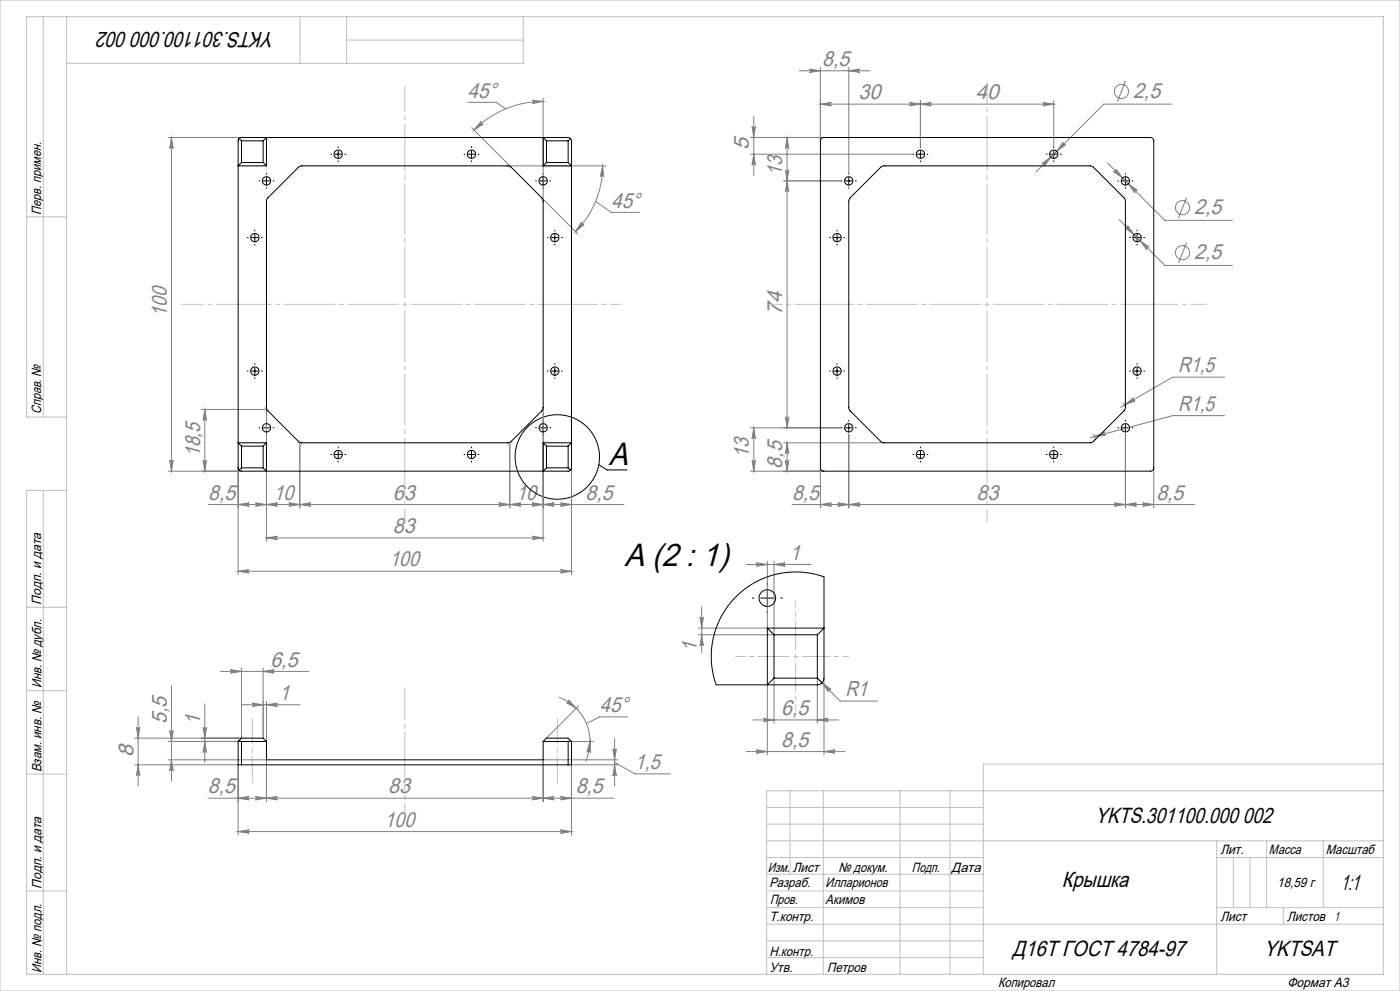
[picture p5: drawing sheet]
<svg xmlns="http://www.w3.org/2000/svg" width="420mm" height="297mm" viewBox="0 0 420 297" stroke-linecap="round" stroke-linejoin="round" font-family="sans-serif">
<g fill="none" stroke="#808080" stroke-width=".3">
<path d="M140.4 30.7h8.5l2.8 1.9M141.5 38.3l11.9 11.8M144.3 36.4a.51 .51 0 0 0 0 .7 .51 .51 0 0 0 .7 .1l-2.8 1.8zM159.6 30.1l3.3 .3-3.2 .7a.51 .51 0 0 0 .4-.6 .51 .51 0 0 0-.5-.4zM162.9 30.4a29.3 29.3 0 0 0-20.7 8.6M162.9 29.4v30.9M225.6 37.9a.51 .51 0 0 0 .5 .5 .51 .51 0 0 0 .5-.5l-.5 3.3zM226.1 34.9v17.7M239.8 21.2h21.2M242.8 20.7l3.3 .5-3.3 .5a.51 .51 0 0 0 .5-.5 .51 .51 0 0 0-.5-.5zM246.1 20.2v22M246.1 31.2h70"/>
<path d="M246.1 31.2l3.3-.5a.51 .51 0 0 0-.5 .5 .51 .51 0 0 0 .5 .5zM254.6 21.2l3.3-.5a.51 .51 0 0 0-.5 .5 .51 .51 0 0 0 .5 .5zM254.6 20.2v31.8M272.8 30.7l3.3 .5-3.3 .5a.51 .51 0 0 0 .5-.5 .51 .51 0 0 0-.5-.5zM276.1 30.2v13.8M276.1 31.2l3.3-.5a.51 .51 0 0 0-.5 .5 .51 .51 0 0 0 .5 .5zM312.8 30.7l3.3 .5-3.3 .5a.51 .51 0 0 0 .5-.5 .51 .51 0 0 0-.5-.5zM316.1 30.2v13.8M337.6 24.4l-2.4 6.1M351.4 31.2h-20.3l-20.3 20.4M50.4 41.2h22M51.4 41.2v100"/>
<path d="M51.4 41.2l.6 3.3a.51 .51 0 0 0-.6-.5 .51 .51 0 0 0-.5 .5zM152.3 49.7h29.5M162.5 59.3l10.8 10.8M180.8 49.7l.3 3.3a.51 .51 0 0 0-.5-.5 .51 .51 0 0 0-.5 .5zM180.8 49.7a27.9 27.9 0 0 1-8.2 19.7M225.1 41.2h22M225.1 46.2h48.8M226.1 46.2l.5 3.3a.51 .51 0 0 0-.5-.5 .51 .51 0 0 0-.5 .5zM235.6 50.9a.51 .51 0 0 0 .5 .5 .51 .51 0 0 0 .5-.5l-.5 3.3zM236.1 41.2v87M236.1 41.2l.5 3.3a.51 .51 0 0 0-.5-.5 .51 .51 0 0 0-.5 .5zM236.1 54.2l.5 3.3a.51 .51 0 0 0-.5-.5 .51 .51 0 0 0-.5 .5z"/>
<path d="M252.4 54.2h-17.3M312.5 49.1l2.7-2-1.9 2.7a.51 .51 0 0 0-.1-.7 .51 .51 0 0 0-.7 0zM319 42.6a.51 .51 0 0 0 0 .7 .51 .51 0 0 0 .7 .1l-2.7 1.9zM332.3 48.8l17.2 17.2h20.3M334.8 50.6l1.9 2.7-2.7-1.9a.51 .51 0 0 0 .7-.1 .51 .51 0 0 0 .1-.7zM338.5 55.1l2.7 2a.51 .51 0 0 0-.7 0 .51 .51 0 0 0 0 .7zM356 59.2l-2.5 6.1M174.5 66.6a.51 .51 0 0 0 0 .7 .51 .51 0 0 0 .7 0l-2.6 2.1zM178.7 60.4l4.7 3.2h8.5M335.8 65.8l13.7 13.7h20.3M338.3 67.6l1.9 2.7-2.7-1.9a.51 .51 0 0 0 .7-.1 .51 .51 0 0 0 .1-.7zM342 72.1l2.7 2a.51 .51 0 0 0-.7 0 .51 .51 0 0 0 0 .7z"/>
<path d="M356 72.7l-2.5 6.1M367.4 113h-15.6l-15.7 9.1M50.9 137.9a.51 .51 0 0 0 .5 .5 .51 .51 0 0 0 .6-.5l-.6 3.3zM60.4 122.7h19.5M60.9 137.9a.51 .51 0 0 0 .5 .5 .51 .51 0 0 0 .6-.5l-.6 3.3zM61.4 122.7l.6 3.3a.51 .51 0 0 0-.6-.5 .51 .51 0 0 0-.5 .5zM61.4 122.7v18.5M79.9 122.1v40.1M89.9 132.7v19.5M152.9 132.7v19.5M162.9 122.1v40.1M225.1 128.2h27.3"/>
<path d="M225.6 137.9a.51 .51 0 0 0 .5 .5 .51 .51 0 0 0 .5-.5l-.5 3.3zM226.1 128.2l.5 3.3a.51 .51 0 0 0-.5-.5 .51 .51 0 0 0-.5 .5zM226.1 128.2v13M235.1 132.7h30.1M235.6 137.9a.51 .51 0 0 0 .5 .5 .51 .51 0 0 0 .5-.5l-.5 3.3zM235.6 124.9a.51 .51 0 0 0 .5 .5 .51 .51 0 0 0 .5-.5l-.5 3.3zM236.1 132.7v8.5M236.1 132.7l.5 3.3a.51 .51 0 0 0-.5-.5 .51 .51 0 0 0-.5 .5zM254.6 130.5v21.7M328 130.1l.5 1.1-.4 1.1M328.5 130.8l3-1.3a.51 .51 0 0 0-.3 .6 .51 .51 0 0 0 .6 .4zM336.8 120.7l.5 .5 .3 .9"/>
<path d="M337.4 121.3l2.6-2.1a.51 .51 0 0 0-.1 .7 .51 .51 0 0 0 .6 .2zM337.6 130.5v21.7M367.4 124.6h-15.6l-24.8 6.6M50.4 141.2h22M62.5 151.2h124.7M71.4 140.2v32M71.4 151.2l3.3-.5a.51 .51 0 0 0-.4 .5 .51 .51 0 0 0 .4 .5zM76.6 150.7l3.3 .5-3.3 .5a.51 .51 0 0 0 .5-.5 .51 .51 0 0 0-.5-.5zM79.9 151.2l3.3-.5a.51 .51 0 0 0-.4 .5 .51 .51 0 0 0 .4 .5zM86.6 150.7l3.3 .5-3.3 .5a.51 .51 0 0 0 .5-.5 .51 .51 0 0 0-.5-.5zM89.9 151.2l3.3-.5a.51 .51 0 0 0-.4 .5 .51 .51 0 0 0 .4 .5zM149.6 150.7l3.3 .5-3.3 .5a.51 .51 0 0 0 .5-.5 .51 .51 0 0 0-.5-.5z"/>
<path d="M152.9 151.2l3.3-.5a.51 .51 0 0 0-.4 .5 .51 .51 0 0 0 .4 .5zM159.6 150.7l3.3 .5-3.3 .5a.51 .51 0 0 0 .5-.5 .51 .51 0 0 0-.5-.5zM162.9 151.2l3.3-.5a.51 .51 0 0 0-.4 .5 .51 .51 0 0 0 .4 .5zM168.1 150.7l3.3 .5-3.3 .5a.51 .51 0 0 0 .5-.5 .51 .51 0 0 0-.5-.5zM171.4 140.2v32M225.1 141.2h22M237.6 151.2h120.8M246.1 140.2v12M246.1 151.2l3.3-.5a.51 .51 0 0 0-.5 .5 .51 .51 0 0 0 .5 .5zM251.3 150.7l3.3 .5-3.3 .5a.51 .51 0 0 0 .5-.5 .51 .51 0 0 0-.5-.5zM254.6 151.2l3.3-.5a.51 .51 0 0 0-.5 .5 .51 .51 0 0 0 .5 .5zM334.3 150.7l3.3 .5-3.3 .5a.51 .51 0 0 0 .5-.5 .51 .51 0 0 0-.5-.5z"/>
<path d="M337.6 151.2l3.3-.5a.51 .51 0 0 0-.5 .5 .51 .51 0 0 0 .5 .5zM342.8 150.7l3.3 .5-3.3 .5a.51 .51 0 0 0 .5-.5 .51 .51 0 0 0-.5-.5zM346.1 140.2v12M71.4 171.2h100M71.4 171.2l3.3-.5a.51 .51 0 0 0-.4 .5 .51 .51 0 0 0 .4 .5zM79.9 161.2h83M79.9 161.2l3.3-.5a.51 .51 0 0 0-.4 .5 .51 .51 0 0 0 .4 .5zM159.6 160.7l3.3 .5-3.3 .5a.51 .51 0 0 0 .5-.5 .51 .51 0 0 0-.5-.5zM168.1 170.7l3.3 .5-3.3 .5a.51 .51 0 0 0 .5-.5 .51 .51 0 0 0-.5-.5zM223.9 169.2h19.4M226.9 168.7l3.3 .5-3.3 .5a.51 .51 0 0 0 .5-.5 .51 .51 0 0 0-.5-.5zM230.2 168.2v20h-20.7"/>
<path d="M232.2 169.2l3.3-.5a.51 .51 0 0 0-.5 .5 .51 .51 0 0 0 .5 .5zM232.2 168.2v22h-22.7M210 184.9a.51 .51 0 0 0 .5 .5 .51 .51 0 0 0 .5-.5l-.5 3.3zM210.5 181.9v13.6M210.5 190.2l.5 3.3a.51 .51 0 0 0-.5-.4 .51 .51 0 0 0-.5 .4zM40.9 217.9a.51 .51 0 0 0 .5 .5 .51 .51 0 0 0 .6-.5l-.6 3.3zM41.4 214.9v20.7M50.9 218.9a.51 .51 0 0 0 .5 .5 .51 .51 0 0 0 .6-.5l-.6 3.3zM51.4 205.5v28.6M60.9 217.9a.51 .51 0 0 0 .5 .5 .51 .51 0 0 0 .6-.5l-.6 3.3zM61.4 210.9v17.7M66.1 201.2h26.5"/>
<path d="M69.1 200.7l3.3 .5-3.3 .5a.51 .51 0 0 0 .5-.5 .51 .51 0 0 0-.5-.5zM72.4 200.2v21h-32M72.6 211.2h17.5M75.6 210.7l3.3 .5-3.3 .5a.51 .51 0 0 0 .5-.5 .51 .51 0 0 0-.5-.5zM78.9 201.2l3.3-.5a.51 .51 0 0 0-.4 .5 .51 .51 0 0 0 .4 .5zM78.9 200.2v21M79.9 211.2l3.3-.5a.51 .51 0 0 0-.4 .5 .51 .51 0 0 0 .4 .5zM79.9 210.2v12M167.7 209a14.1 14.1 0 0 1 7.9 19.2M170.6 209.8l2.3 2.5-2.9-1.7a.51 .51 0 0 0 .7-.1 .51 .51 0 0 0-.1-.7zM173.6 211.6l-9.7 9.6M188.4 214.9h-8.5l-4 1.9"/>
<path d="M225.9 215.8h25.7M228.9 215.3l3.3 .5-3.3 .5a.51 .51 0 0 0 .5-.5 .51 .51 0 0 0-.5-.5zM230.2 205.2v21M232.2 203.2v13.6M245.2 215.8l3.3-.5a.51 .51 0 0 0-.5 .5 .51 .51 0 0 0 .5 .5zM246.6 204.7l2.7 1.9a.51 .51 0 0 0-.7 .1 .51 .51 0 0 0 0 .7zM247.2 203.2v23M263.3 210.1h-11.2l-6.9-6.9v13.6M40.4 229.2h31v21M41.4 229.2l.6 3.3a.51 .51 0 0 0-.6-.5 .51 .51 0 0 0-.5 .5zM50.4 227.7h29.5v12.5M50.4 222.2h22"/>
<path d="M51.4 227.7l.6 3.3a.51 .51 0 0 0-.6-.5 .51 .51 0 0 0-.5 .5zM61.4 222.2l.6 3.3a.51 .51 0 0 0-.6-.5 .51 .51 0 0 0-.5 .5zM62.4 239.2h121.8M71.4 239.2l3.3-.5a.51 .51 0 0 0-.4 .5 .51 .51 0 0 0 .4 .5zM76.6 238.7l3.3 .5-3.3 .5a.51 .51 0 0 0 .5-.5 .51 .51 0 0 0-.5-.5zM79.9 239.2l3.3-.5a.51 .51 0 0 0-.4 .5 .51 .51 0 0 0 .4 .5zM159.6 238.7l3.3 .5-3.3 .5a.51 .51 0 0 0 .5-.5 .51 .51 0 0 0-.5-.5zM162.9 239.2l3.3-.5a.51 .51 0 0 0-.4 .5 .51 .51 0 0 0 .4 .5zM168.1 238.7l3.3 .5-3.3 .5a.51 .51 0 0 0 .5-.5 .51 .51 0 0 0-.5-.5zM170.4 222.2h7.6M177 222.2l.1 3.4a.51 .51 0 0 0-.4-.6 .51 .51 0 0 0-.6 .4zM183.9 224.4a.51 .51 0 0 0 .5 .5 .51 .51 0 0 0 .5-.5l-.5 3.3z"/>
<path d="M184.4 229.2l.5 3.3a.51 .51 0 0 0-.5-.5 .51 .51 0 0 0-.5 .5zM184.4 221.4v14.2M184.4 228.5l6.1 3.4h10.7M185.4 227.7h-22.5v12.5M185.4 229.2h-14v21M223.9 225.2h29.7M226.9 224.7l3.3 .5-3.3 .6a.51 .51 0 0 0 .5-.6 .51 .51 0 0 0-.5-.5zM247.2 225.2l3.3-.5a.51 .51 0 0 0-.5 .5 .51 .51 0 0 0 .5 .6zM71.4 249.2h100M71.4 249.2l3.3-.5a.51 .51 0 0 0-.4 .5 .51 .51 0 0 0 .4 .5zM168.1 248.7l3.3 .5-3.3 .5a.51 .51 0 0 0 .5-.5 .51 .51 0 0 0-.5-.5z"/>
<circle cx="336.4" cy="27.4" r="2.13"/>
<circle cx="354.8" cy="75.7" r="2.13"/>
<circle cx="354.8" cy="62.2" r="2.13"/>
</g>
<g fill="none" stroke="#000" stroke-width=".3">
<path d="M78.9 54.2h2M79.9 53.2v2M100.4 46.2h2M101.4 45.2v2M140.4 46.2h2M141.4 45.2v2M161.9 54.2h2M162.9 53.2v2M253.6 54.2h2M254.6 53.2v2M275.1 46.2h2M276.1 45.2v2"/>
<path d="M315.1 46.2h2M316.1 45.2v2M336.6 54.2h2M337.6 53.2v2M75.4 71.2h2M76.4 70.2v2M165.4 71.2h2M166.4 70.2v2M250.1 71.2h2M251.1 70.2v2M340.1 71.2h2M341.1 70.2v2"/>
<path d="M75.4 111.2h2M76.4 110.2v2M165.4 111.2h2M166.4 110.2v2M250.1 111.2h2M251.1 110.2v2M340.1 111.2h2M341.1 110.2v2M78.9 128.2h2M79.9 127.2v2M100.4 136.2h2M101.4 135.2v2"/>
<path d="M140.4 136.2h2M141.4 135.2v2M161.9 128.2h2M162.9 127.2v2M179.6 139.3l2.5 1.5h6M253.6 128.2h2M254.6 127.2v2M275.1 136.2h2M276.1 135.2v2M315.1 136.2h2M316.1 135.2v2M336.6 128.2h2"/>
<path d="M337.6 127.2v2M228.2 179.2h4M230.2 177.2v4"/>
<circle cx="167.2" cy="137" r="12.7"/>
</g>
<g fill="none" stroke="#000" stroke-width=".3" stroke-dasharray="15.2 1.3 1.3 1.3">
<path d="M77.9 54.2h-.2M79.9 52.2v-.2M79.9 56.2v.3M81.9 54.2h.3M99.4 46.2h-.2M101.4 44.2v-.2M101.4 48.2v.3M103.4 46.2h.3M139.4 46.2h-.2M141.4 44.2v-.2M141.4 48.2v.3M143.4 46.2h.3"/>
<path d="M160.9 54.2h-.2M162.9 52.2v-.2M162.9 56.2v.3M164.9 54.2h.3M252.6 54.2h-.2M254.6 52.2v-.2M254.6 56.2v.3M256.6 54.2h.3M274.1 46.2h-.2M276.1 44.2v-.2M276.1 48.2v.3M278.1 46.2h.3"/>
<path d="M314.1 46.2h-.2M316.1 44.2v-.2M316.1 48.2v.3M318.1 46.2h.3M335.6 54.2h-.2M337.6 52.2v-.2M337.6 56.2v.3M339.6 54.2h.3M74.4 71.2h-.2M76.4 69.2v-.2M76.4 73.2v.3M78.4 71.2h.3"/>
<path d="M164.4 71.2h-.2M166.4 69.2v-.2M166.4 73.2v.3M168.4 71.2h.3M249.1 71.2h-.2M251.1 69.2v-.2M251.1 73.2v.3M253.1 71.2h.3M339.1 71.2h-.2M341.1 69.2v-.2M341.1 73.2v.3M343.1 71.2h.3"/>
<path d="M74.4 111.2h-.2M76.4 109.2v-.2M76.4 113.2v.3M78.4 111.2h.3M164.4 111.2h-.2M166.4 109.2v-.2M166.4 113.2v.3M168.4 111.2h.3M249.1 111.2h-.2M251.1 109.2v-.2M251.1 113.2v.3M253.1 111.2h.3"/>
<path d="M339.1 111.2h-.2M341.1 109.2v-.2M341.1 113.2v.3M343.1 111.2h.3M77.9 128.2h-.2M79.9 126.2v-.2M79.9 130.2v.3M81.9 128.2h.3M99.4 136.2h-.2M101.4 134.2v-.2M101.4 138.2v.3M103.4 136.2h.3"/>
<path d="M139.4 136.2h-.2M141.4 134.2v-.2M141.4 138.2v.3M143.4 136.2h.3M160.9 128.2h-.2M162.9 126.2v-.2M162.9 130.2v.3M164.9 128.2h.3M252.6 128.2h-.2M254.6 126.2v-.2M254.6 130.2v.3M256.6 128.2h.3"/>
<path d="M274.1 136.2h-.2M276.1 134.2v-.2M276.1 138.2v.3M278.1 136.2h.3M314.1 136.2h-.2M316.1 134.2v-.2M316.1 138.2v.3M318.1 136.2h.3M335.6 128.2h-.2M337.6 126.2v-.2M337.6 130.2v.3M339.6 128.2h.3"/>
<path d="M226.2 179.2h-.5M230.2 175.2v-.5M234.2 179.2h.5M230.2 183.2v.5"/>
</g>
<path d="M121.4 41.2v100M296.1 41.2v100M71.4 91.2h100M346.1 91.2h-100" fill="none" stroke="#c0c0c0" stroke-width=".3" stroke-dasharray="15.2 1.3 1.3 1.3" stroke-dashoffset="5.2"/>
<path d="M246.1 91.2h-15.1M296.1 141.2v15.2" fill="none" stroke="#c0c0c0" stroke-width=".3" stroke-dasharray="15.2 1.3 1.3 1.3" stroke-dashoffset="7.6"/>
<path d="M346.1 91.2h15.8" fill="none" stroke="#c0c0c0" stroke-width=".3" stroke-dasharray="15.2 1.3 1.3 1.3" stroke-dashoffset="7.9"/>
<path d="M296.1 41.2v-16.6" fill="none" stroke="#c0c0c0" stroke-width=".3" stroke-dasharray="15.2 1.3 1.3 1.3" stroke-dashoffset="8.8"/>
<path d="M121.4 25.9v15.3M121.4 141.2v15.4" fill="none" stroke="#c0c0c0" stroke-width=".3" stroke-dasharray="15.2 1.3 1.3 1.3" stroke-dashoffset="7.7"/>
<path d="M171.4 91.2h14.8M75.7 215.3v19.4M167.2 215.3v19.4M121.4 229.2v14.9" fill="none" stroke="#c0c0c0" stroke-width=".3" stroke-dasharray="15.2 1.3 1.3 1.3" stroke-dashoffset="7.4"/>
<path d="M71.4 91.2h-16.9" fill="none" stroke="#c0c0c0" stroke-width=".3" stroke-dasharray="15.2 1.3 1.3 1.3" stroke-dashoffset="8.7"/>
<path d="M121.4 229.2v-23" fill="none" stroke="#c0c0c0" stroke-width=".3" stroke-dasharray="15.2 1.3 1.3 1.3" stroke-dashoffset="5.6"/>
<path d="M230.2 196.7h17M238.7 188.2v17" fill="none" stroke="#c0c0c0" stroke-width=".3" stroke-dasharray="15.2 1.3 1.3 1.3" stroke-dashoffset="8.6"/>
<path d="M247.2 196.7h7.4" fill="none" stroke="#c0c0c0" stroke-width=".3" stroke-dasharray="15.2 1.3 1.3 1.3" stroke-dashoffset="13.4"/>
<path d="M230.2 196.7h-9.6" fill="none" stroke="#c0c0c0" stroke-width=".3" stroke-dasharray="15.2 1.3 1.3 1.3" stroke-dashoffset="12.4"/>
<path d="M238.7 205.2v8" fill="none" stroke="#c0c0c0" stroke-width=".3" stroke-dasharray="15.2 1.3 1.3 1.3" stroke-dashoffset="13.2"/>
<path d="M238.7 188.2v-8.1" fill="none" stroke="#c0c0c0" stroke-width=".3" stroke-dasharray="15.2 1.3 1.3 1.3" stroke-dashoffset="13.1"/>
<g fill="none" stroke="#c0c0c0" stroke-width=".3">
<path d="M0 0h420v297h-420zM13 5v120M20 5v287M90 5v14M104 5v14M104 12h53M157 5v14h-137M8 65h12M20 125h-12v-120h407v287h-407v-145h12M79.2 122l1.2 1.1M79.9 122.1v1.6M88.9 132.7h1.7"/>
<path d="M89.5 132.3l1.2 1.1M152.3 132.7h1.6M153.4 132.3l-1.2 1.1M13 147v145M8 182h12M8 207h12M8 232h12M237 237v25M247 237v55M270 237v55M285 237v55M415 237h-185v55"/>
<path d="M415 229h-120v63M230 257h65M230 242h65M230 247h65M365 257h50M365 252v40M370 257v15M375 257v15M380 252v20M397 252v20M415 252h-185M8 267h12"/>
<path d="M230 262h65M230 267h65M230 272h65M365 272h50M385 272v5M415 277h-185M230 282h65M230 287h65"/>
</g>
<g fill="#808080">
<path d="M86.6 150.7l3.3 .5-3.3 .5a.51 .51 0 0 0 .5-.5 .51 .51 0 0 0-.5-.5zM79.9 151.2l3.3-.5a.51 .51 0 0 0-.4 .5 .51 .51 0 0 0 .4 .5z"/>
<path d="M152.9 151.2l3.3-.5a.51 .51 0 0 0-.4 .5 .51 .51 0 0 0 .4 .5zM159.6 150.7l3.3 .5-3.3 .5a.51 .51 0 0 0 .5-.5 .51 .51 0 0 0-.5-.5z"/>
<path d="M89.9 151.2l3.3-.5a.51 .51 0 0 0-.4 .5 .51 .51 0 0 0 .4 .5zM149.6 150.7l3.3 .5-3.3 .5a.51 .51 0 0 0 .5-.5 .51 .51 0 0 0-.5-.5z"/>
<path d="M61.4 122.7l.6 3.3a.51 .51 0 0 0-.6-.5 .51 .51 0 0 0-.5 .5zM60.9 137.9a.51 .51 0 0 0 .5 .5 .51 .51 0 0 0 .6-.5l-.6 3.3z"/>
<path d="M254.6 21.2l3.3-.5a.51 .51 0 0 0-.5 .5 .51 .51 0 0 0 .5 .5zM242.8 20.7l3.3 .5-3.3 .5a.51 .51 0 0 0 .5-.5 .51 .51 0 0 0-.5-.5zM79.9 211.2l3.3-.5a.51 .51 0 0 0-.4 .5 .51 .51 0 0 0 .4 .5zM75.6 210.7l3.3 .5-3.3 .5a.51 .51 0 0 0 .5-.5 .51 .51 0 0 0-.5-.5z"/>
<path d="M71.4 151.2l3.3-.5a.51 .51 0 0 0-.4 .5 .51 .51 0 0 0 .4 .5zM76.6 150.7l3.3 .5-3.3 .5a.51 .51 0 0 0 .5-.5 .51 .51 0 0 0-.5-.5zM162.9 151.2l3.3-.5a.51 .51 0 0 0-.4 .5 .51 .51 0 0 0 .4 .5zM168.1 150.7l3.3 .5-3.3 .5a.51 .51 0 0 0 .5-.5 .51 .51 0 0 0-.5-.5zM79.9 161.2l3.3-.5a.51 .51 0 0 0-.4 .5 .51 .51 0 0 0 .4 .5zM159.6 160.7l3.3 .5-3.3 .5a.51 .51 0 0 0 .5-.5 .51 .51 0 0 0-.5-.5zM71.4 171.2l3.3-.5a.51 .51 0 0 0-.4 .5 .51 .51 0 0 0 .4 .5zM168.1 170.7l3.3 .5-3.3 .5a.51 .51 0 0 0 .5-.5 .51 .51 0 0 0-.5-.5zM159.6 30.1l3.3 .3-3.2 .7a.51 .51 0 0 0 .4-.6 .51 .51 0 0 0-.5-.4zM144.3 36.4a.51 .51 0 0 0 0 .7 .51 .51 0 0 0 .7 .1l-2.8 1.8zM174.5 66.6a.51 .51 0 0 0 0 .7 .51 .51 0 0 0 .7 0l-2.6 2.1zM180.8 49.7l.3 3.3a.51 .51 0 0 0-.5-.5 .51 .51 0 0 0-.5 .5zM246.1 151.2l3.3-.5a.51 .51 0 0 0-.5 .5 .51 .51 0 0 0 .5 .5zM251.3 150.7l3.3 .5-3.3 .5a.51 .51 0 0 0 .5-.5 .51 .51 0 0 0-.5-.5zM254.6 151.2l3.3-.5a.51 .51 0 0 0-.5 .5 .51 .51 0 0 0 .5 .5zM334.3 150.7l3.3 .5-3.3 .5a.51 .51 0 0 0 .5-.5 .51 .51 0 0 0-.5-.5zM337.6 151.2l3.3-.5a.51 .51 0 0 0-.5 .5 .51 .51 0 0 0 .5 .5zM342.8 150.7l3.3 .5-3.3 .5a.51 .51 0 0 0 .5-.5 .51 .51 0 0 0-.5-.5zM328.5 130.8l3.3-.3a.51 .51 0 0 1-.6-.4 .51 .51 0 0 1 .3-.6zM337.4 121.3l3.1-1.2a.51 .51 0 0 1-.6-.2 .51 .51 0 0 1 .1-.7zM338.3 67.6a.51 .51 0 0 1-.1 .7 .51 .51 0 0 1-.7 .1l2.7 1.9zM342 72.1l2 2.7a.51 .51 0 0 1 0-.7 .51 .51 0 0 1 .7 0zM334.8 50.6a.51 .51 0 0 1-.1 .7 .51 .51 0 0 1-.7 .1l2.7 1.9zM338.5 55.1l2 2.7a.51 .51 0 0 1 0-.7 .51 .51 0 0 1 .7 0zM312.5 49.1a.51 .51 0 0 1 .7 0 .51 .51 0 0 1 .1 .7l1.9-2.7zM319 42.6l-2 2.7 2.7-1.9a.51 .51 0 0 1-.7-.1 .51 .51 0 0 1 0-.7zM276.1 31.2l3.3-.5a.51 .51 0 0 0-.5 .5 .51 .51 0 0 0 .5 .5zM312.8 30.7l3.3 .5-3.3 .5a.51 .51 0 0 0 .5-.5 .51 .51 0 0 0-.5-.5zM246.1 31.2l3.3-.5a.51 .51 0 0 0-.5 .5 .51 .51 0 0 0 .5 .5zM272.8 30.7l3.3 .5-3.3 .5a.51 .51 0 0 0 .5-.5 .51 .51 0 0 0-.5-.5zM71.4 249.2l3.3-.5a.51 .51 0 0 0-.4 .5 .51 .51 0 0 0 .4 .5zM168.1 248.7l3.3 .5-3.3 .5a.51 .51 0 0 0 .5-.5 .51 .51 0 0 0-.5-.5zM79.9 239.2l3.3-.5a.51 .51 0 0 0-.4 .5 .51 .51 0 0 0 .4 .5zM159.6 238.7l3.3 .5-3.3 .5a.51 .51 0 0 0 .5-.5 .51 .51 0 0 0-.5-.5zM71.4 239.2l3.3-.5a.51 .51 0 0 0-.4 .5 .51 .51 0 0 0 .4 .5zM76.6 238.7l3.3 .5-3.3 .5a.51 .51 0 0 0 .5-.5 .51 .51 0 0 0-.5-.5zM69.1 200.7l3.3 .5-3.3 .5a.51 .51 0 0 0 .5-.5 .51 .51 0 0 0-.5-.5zM78.9 201.2l3.3-.5a.51 .51 0 0 0-.4 .5 .51 .51 0 0 0 .4 .5zM177 222.2l.1 3.4a.51 .51 0 0 0-.4-.6 .51 .51 0 0 0-.6 .4zM170.6 209.8l2.3 2.5-2.9-1.7a.51 .51 0 0 0 .7-.1 .51 .51 0 0 0-.1-.7zM183.9 224.4a.51 .51 0 0 0 .5 .5 .51 .51 0 0 0 .5-.5l-.5 3.3zM184.4 229.2l.5 3.3a.51 .51 0 0 0-.5-.5 .51 .51 0 0 0-.5 .5zM162.9 239.2l3.3-.5a.51 .51 0 0 0-.4 .5 .51 .51 0 0 0 .4 .5zM168.1 238.7l3.3 .5-3.3 .5a.51 .51 0 0 0 .5-.5 .51 .51 0 0 0-.5-.5zM226.9 224.7l3.3 .5-3.3 .6a.51 .51 0 0 0 .5-.6 .51 .51 0 0 0-.5-.5zM247.2 225.2l3.3-.5a.51 .51 0 0 0-.5 .5 .51 .51 0 0 0 .5 .6zM228.9 215.3l3.3 .5-3.3 .5a.51 .51 0 0 0 .5-.5 .51 .51 0 0 0-.5-.5zM245.2 215.8l3.3-.5a.51 .51 0 0 0-.5 .5 .51 .51 0 0 0 .5 .5zM226.9 168.7l3.3 .5-3.3 .5a.51 .51 0 0 0 .5-.5 .51 .51 0 0 0-.5-.5zM232.2 169.2l3.3-.5a.51 .51 0 0 0-.5 .5 .51 .51 0 0 0 .5 .5zM246.6 204.7l2 2.7a.51 .51 0 0 1 0-.7 .51 .51 0 0 1 .7-.1z"/>
<path d="M235.6 50.9a.51 .51 0 0 0 .5 .5 .51 .51 0 0 0 .5-.5l-.5 3.3zM236.1 41.2l.5 3.3a.51 .51 0 0 0-.5-.5 .51 .51 0 0 0-.5 .5zM226.1 46.2l.5 3.3a.51 .51 0 0 0-.5-.5 .51 .51 0 0 0-.5 .5zM225.6 37.9a.51 .51 0 0 0 .5 .5 .51 .51 0 0 0 .5-.5l-.5 3.3z"/>
<path d="M51.4 41.2l.6 3.3a.51 .51 0 0 0-.6-.5 .51 .51 0 0 0-.5 .5zM50.9 137.9a.51 .51 0 0 0 .5 .5 .51 .51 0 0 0 .6-.5l-.6 3.3zM236.1 132.7l.5 3.3a.51 .51 0 0 0-.5-.5 .51 .51 0 0 0-.5 .5zM235.6 137.9a.51 .51 0 0 0 .5 .5 .51 .51 0 0 0 .5-.5l-.5 3.3zM226.1 128.2l.5 3.3a.51 .51 0 0 0-.5-.5 .51 .51 0 0 0-.5 .5zM225.6 137.9a.51 .51 0 0 0 .5 .5 .51 .51 0 0 0 .5-.5l-.5 3.3zM236.1 54.2l.5 3.3a.51 .51 0 0 0-.5-.5 .51 .51 0 0 0-.5 .5zM235.6 124.9a.51 .51 0 0 0 .5 .5 .51 .51 0 0 0 .5-.5l-.5 3.3zM60.9 217.9a.51 .51 0 0 0 .5 .5 .51 .51 0 0 0 .6-.5l-.6 3.3zM61.4 222.2l.6 3.3a.51 .51 0 0 0-.6-.5 .51 .51 0 0 0-.5 .5zM50.9 218.9a.51 .51 0 0 0 .5 .5 .51 .51 0 0 0 .6-.5l-.6 3.3zM51.4 227.7l.6 3.3a.51 .51 0 0 0-.6-.5 .51 .51 0 0 0-.5 .5zM40.9 217.9a.51 .51 0 0 0 .5 .5 .51 .51 0 0 0 .6-.5l-.6 3.3zM41.4 229.2l.6 3.3a.51 .51 0 0 0-.6-.5 .51 .51 0 0 0-.5 .5zM210 184.9a.51 .51 0 0 0 .5 .5 .51 .51 0 0 0 .5-.5l-.5 3.3zM210.5 190.2l.5 3.3a.51 .51 0 0 0-.5-.4 .51 .51 0 0 0-.5 .4z"/>
</g>
<g fill="none" stroke="#000" stroke-width=".3">
<path d="M71.7 41.5l-.3 .7v98l.3 .7M71.7 41.5l.7-.3h98l.8 .3M71.7 41.5l.7 .7M72.4 42.2v6.5M72.4 48.7l-1 1h8.5M72.4 48.7h6.5M72.4 42.2h6.5M78.9 42.2l1-1v8.5M78.9 42.2v6.5M78.9 48.7l1 1M80.4 59.3l9.1-9.2 .9-.4h61.9l1 .4 9.2 9.2 .4 .9v61.9l-.3 .9-9.2 9.3-.9 .4h-61.9l-1-.3-9.2-9.3-.4-.9-.1-61.9zM163.9 48.7l-1 1"/>
<path d="M163.9 48.7h6.5M163.9 42.2h6.5M163.9 42.2v6.5M163.9 42.2l-1-1v8.5M170.4 42.2v6.5M170.4 48.7l1 1h-8.5M171.2 41.5l.2 .7v98l-.2 .7M171.2 41.5l-.8 .7M246.4 41.5l.7-.3h98a1 1 0 0 1 1 1v98a1 1 0 0 1-1 1h-98a1 1 0 0 1-1-1v-98zM264.2 50.1l1-.4h62l.9 .4 9.2 9.3 .3 .9v61.9l-.4 .9-9.2 9.3-1 .3h-61.9l-.9-.4-9.2-9.3-.4-.9v-61.9l.5-.9zM72.4 133.7v6.5M72.4 133.7h6.5"/>
<path d="M78.9 133.7v6.5M79.9 132.7h-8.5l1 1M79.9 132.7l-1 1M79.9 132.7v8.5l-1-1M162.9 132.7h8.5l-1 1M162.9 132.7v8.5l1-1M162.9 132.7l1 1M163.9 133.7h6.5M163.9 133.7v6.5M170.4 133.7v6.5M71.7 140.9l.7 .3h98l.8-.3M72.4 140.2l-.7 .7"/>
<path d="M72.4 140.2h6.5M163.9 140.2h6.5M170.4 140.2l.8 .7M220.9 178.8l2.7-2.4 2.9-1.9 3.3-1.5 3.4-1 3.5-.5h3.6l3.5 .4 3.4 1v30.3l-.2 .8-.4 .7-.6 .4-.8 .1h-30.4l-.9-3.4-.5-3.5 .1-3.6 .5-3.5 1-3.4 1.6-3.4 1.9-3zM230.2 188.2h17l-2 2M230.2 188.2l2 2M230.2 188.2v17l2-2M232.2 190.2v13M232.2 190.2h13M245.2 190.2v13M232.2 203.2h13M245.2 203.2l1.4 1.5"/>
<path d="M71.7 221.9l.7 .3M71.7 221.9l-.3 .3v7h1M71.7 221.9l.7-.7h6.5l1 1M72.4 222.2v7M72.4 222.2h7.5M72.4 229.2h98M79.9 222.2v5.5h83v-5.5M162.9 222.2h7.5M170.4 222.2v7M171.2 221.9l.2 .3v7h-1M171.2 221.9l-.8 .3M171.2 221.9l-.8-.7h-6.5l-1 1"/>
<circle cx="79.9" cy="54.2" r="1.25"/>
<circle cx="101.4" cy="46.2" r="1.25"/>
<circle cx="141.4" cy="46.2" r="1.25"/>
<circle cx="162.9" cy="54.2" r="1.25"/>
<circle cx="254.6" cy="54.2" r="1.25"/>
<circle cx="276.1" cy="46.2" r="1.25"/>
<circle cx="316.1" cy="46.2" r="1.25"/>
<circle cx="337.6" cy="54.2" r="1.25"/>
<circle cx="76.4" cy="71.2" r="1.25"/>
<circle cx="166.4" cy="71.2" r="1.25"/>
<circle cx="251.1" cy="71.2" r="1.25"/>
<circle cx="341.1" cy="71.2" r="1.25"/>
<circle cx="76.4" cy="111.2" r="1.25"/>
<circle cx="166.4" cy="111.2" r="1.25"/>
<circle cx="251.1" cy="111.2" r="1.25"/>
<circle cx="341.1" cy="111.2" r="1.25"/>
<circle cx="79.9" cy="128.2" r="1.25"/>
<circle cx="101.4" cy="136.2" r="1.25"/>
<circle cx="141.4" cy="136.2" r="1.25"/>
<circle cx="162.9" cy="128.2" r="1.25"/>
<circle cx="254.6" cy="128.2" r="1.25"/>
<circle cx="276.1" cy="136.2" r="1.25"/>
<circle cx="316.1" cy="136.2" r="1.25"/>
<circle cx="337.6" cy="128.2" r="1.25"/>
<circle cx="230.2" cy="179.2" r="2.5"/>
</g>
<g font-size="9.6">
<text x="182.6" y="139.4">A</text>
<text x="187.4" y="169.7">A (2 : 1)</text>
</g>
<g font-size="6.6">
<text x="82.5" y="9.5" transform="rotate(-180 82.5 9.5)">YKTS.301100.000 002</text>
<text x="328.6" y="246.6">YKTS.301100.000 002</text>
<text x="318.6" y="266">Крышка</text>
<text x="402.2" y="266.7">1:1</text>
<text x="303.7" y="286.5">Д16Т ГОСТ 4784-97</text>
<text x="379.3" y="286.5">YKTSAT</text>
</g>
<g font-size="6.4" fill="#808080">
<text x="246.7" y="19.8">8,5</text>
<text x="140.4" y="29.2">45°</text>
<text x="257.6" y="29.8">30</text>
<text x="292.7" y="29.8">40</text>
<text x="339.9" y="29.4">2,5</text>
<text x="224.7" y="45" transform="rotate(-90 224.7 45)">5</text>
<text x="234.7" y="52.8" transform="rotate(-90 234.7 52.8)">13</text>
<text x="183.4" y="62.2">45°</text>
<text x="358.3" y="64.2">2,5</text>
<text x="358.3" y="77.7">2,5</text>
<text x="50" y="95" transform="rotate(-90 50 95)">100</text>
<text x="234.7" y="94.4" transform="rotate(-90 234.7 94.4)">74</text>
<text x="353.4" y="111.6">R1,5</text>
<text x="353.4" y="123.1">R1,5</text>
<text x="60" y="137" transform="rotate(-90 60 137)">18,5</text>
<text x="224.7" y="137.2" transform="rotate(-90 224.7 137.2)">13</text>
<text x="234.7" y="140.5" transform="rotate(-90 234.7 140.5)">8,5</text>
<text x="62.5" y="149.8">8,5</text>
<text x="82" y="149.8">10</text>
<text x="117.9" y="149.8">63</text>
<text x="154.9" y="149.8">10</text>
<text x="175.7" y="149.8">8,5</text>
<text x="237.6" y="149.8">8,5</text>
<text x="292.9" y="149.8">83</text>
<text x="346.9" y="149.8">8,5</text>
<text x="117.9" y="159.8">83</text>
<text x="237" y="167.8">1</text>
<text x="116.8" y="169.8">100</text>
<text x="209.1" y="195.5" transform="rotate(-90 209.1 195.5)">1</text>
<text x="81.1" y="199.8">6,5</text>
<text x="83.7" y="209.8">1</text>
<text x="253.7" y="208.7">R1</text>
<text x="179.9" y="213.4">45°</text>
<text x="234.4" y="214.3">6,5</text>
<text x="50" y="217" transform="rotate(-90 50 217)">5,5</text>
<text x="60" y="217.2" transform="rotate(-90 60 217.2)">1</text>
<text x="40" y="226.8" transform="rotate(-90 40 226.8)">8</text>
<text x="234.4" y="223.8">8,5</text>
<text x="190.5" y="230.5">1,5</text>
<text x="62.4" y="237.8">8,5</text>
<text x="116.4" y="237.8">83</text>
<text x="172.7" y="237.8">8,5</text>
<text x="115.4" y="247.8">100</text>
</g>
<g font-size="4">
<text x="12.4" y="64.4" transform="rotate(-90 12.4 64.4)">Перв. примен.</text>
<text x="12.4" y="124.1" transform="rotate(-90 12.4 124.1)">Справ. №</text>
<text x="12.4" y="181.3" transform="rotate(-90 12.4 181.3)">Подп. и дата</text>
<text x="12.4" y="206.3" transform="rotate(-90 12.4 206.3)">Инв. № дубл.</text>
<text x="12.5" y="231.4" transform="rotate(-90 12.5 231.4)">Взам. инв. №</text>
<text x="366.1" y="256">Лит.</text>
<text x="380.7" y="256">Масса</text>
<text x="397.7" y="256">Масштаб</text>
<text x="230.3" y="261.2">Изм.</text>
<text x="237.8" y="261.2">Лист</text>
<text x="251.6" y="261.2">№ докум.</text>
<text x="273.6" y="261.2">Подп.</text>
<text x="285.5" y="261.2">Дата</text>
<text x="12.5" y="266.4" transform="rotate(-90 12.5 266.4)">Подп. и дата</text>
<text x="230.8" y="265.7">Разраб.</text>
<text x="247.7" y="265.7">Илларионов</text>
<text x="383.2" y="265.9">18,59 г</text>
<text x="231" y="271">Пров.</text>
<text x="247.7" y="271">Акимов</text>
<text x="230.8" y="276.1">Т.контр.</text>
<text x="366.1" y="276.1">Лист</text>
<text x="386.1" y="276.1">Листов</text>
<text x="400.3" y="276">1</text>
<text x="230.8" y="286.4">Н.контр.</text>
<text x="12.5" y="291.5" transform="rotate(-90 12.5 291.5)">Инв. № подл.</text>
<text x="230.8" y="291.2">Утв.</text>
<text x="248.1" y="291.2">Петров</text>
<text x="299.4" y="295.7">Копировал</text>
<text x="386.2" y="295.7">Формат А3</text>
</g>
</svg>
